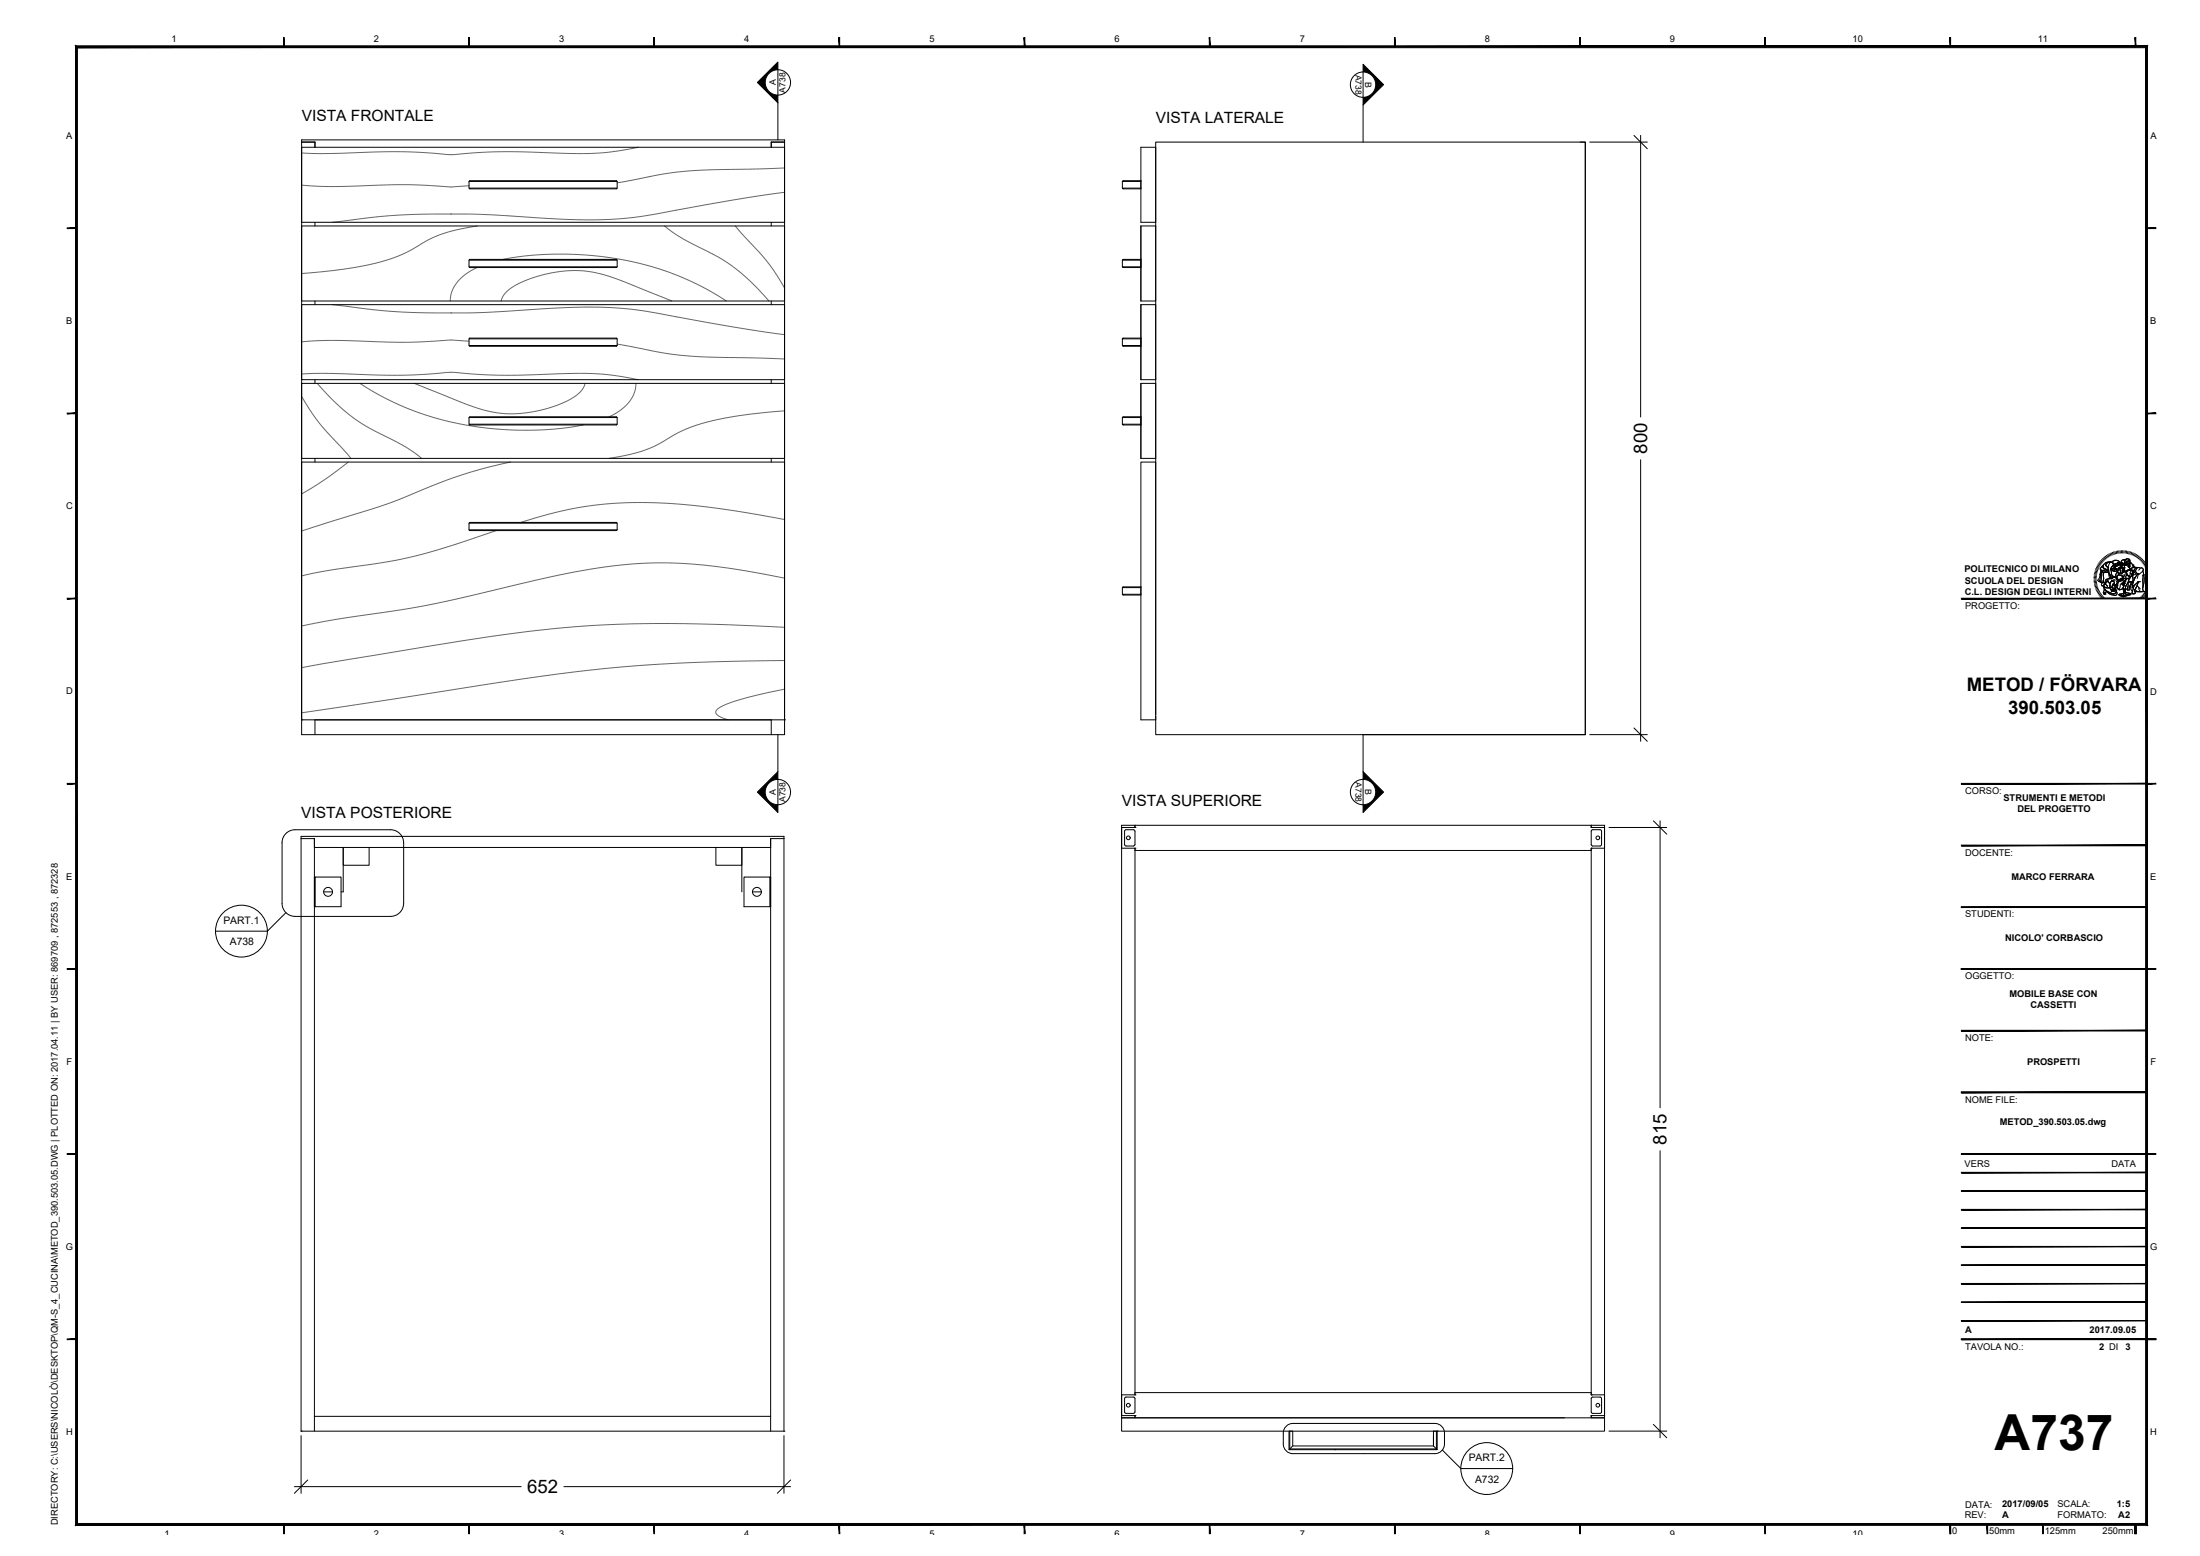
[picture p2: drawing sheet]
<svg xmlns="http://www.w3.org/2000/svg" width="594mm" height="420mm" viewBox="0 0 594 420" stroke-linecap="round" stroke-linejoin="round" font-family="sans-serif">
<!-- layer: Livello 1 -->
<g fill="none" stroke="#666" stroke-width=".27">
<path d="M172.4 39.8l-2.7 .5a88.6 88.6 0 0 1-23.1 .9l-2.7-.1a234.3 234.3 0 0 0-22.5 .7l-.8-.1a213.5 213.5 0 0 0-31.3-.2l-7.8-.2M81.5 50a98.3 98.3 0 0 0 15.1 .2l11.4-.3 10 .3a30.3 30.3 0 0 0 8.7 0M122 57.8a185.2 185.2 0 0 0-32.3 2.2M211.9 51.9a816.8 816.8 0 0 0-38.7 6.5 130.3 130.3 0 0 1-28.6 .4l-14.4-.9-8.5-.1M211.9 45.4l-13.3 .3a102.6 102.6 0 0 0-23.3 2l-8.6 1.7M128.8 72.2a11.1 11.1 0 0 0-7.2 8.1v1M128.9 61a38.2 38.2 0 0 0-18.3 6.7l-4.5 2-6.6 1.8-8.4 1.4-9.6 1M135.8 70l1.9-.3a86.1 86.1 0 0 1 52.2 7.9l6.2 3.7M179.5 61a53 53 0 0 0 12.4 7.3 49.2 49.2 0 0 1 15.7 13M198.5 61l1.4 1.6a71.1 71.1 0 0 1 10.2 12.3l1.8 2.9M89.7 82.3l1 .1a178.2 178.2 0 0 0 31.3 2.1M121.7 84.5a276.5 276.5 0 0 0 26.7-1.2 112.1 112.1 0 0 1 34.2 2.2l16.4 3 12.9 1.9"/>
<path d="M126.7 92.1h-1.3a30.6 30.6 0 0 0-8.6 0l-8.8 .3-11.4-.3a99.6 99.6 0 0 0-15.1 .2M135.3 81.3a8 8 0 0 1 5.1-4.9l3.5-1.4 4.6-1.2a31 31 0 0 1 20 2.3l12.9 5.2M166.7 92.9l11.6 2.3a135.3 135.3 0 0 0 24.3 1.4l9.3 .3M81.5 101l7.8-.2 12 .5a190.1 190.1 0 0 0 20.5-.8l1.4 .1a199.8 199.8 0 0 0 30.9 .2 77.9 77.9 0 0 1 18.3 1.7M81.5 107a58.1 58.1 0 0 0 11 14.2l2.3 2.6M85.7 103.5a52 52 0 0 0 20.6 15.4l3.8 2.2 3.7 2.7M97.2 103.5l.6 .4a80.3 80.3 0 0 0 46.4 12.3 74.2 74.2 0 0 0 13.3-1.5M111.9 103.5l5.4 2.2a90.6 90.6 0 0 0 14.7 5.4 33 33 0 0 0 23.7-4.4 5.5 5.5 0 0 0 2.3-3.2M171.7 103.5a9.8 9.8 0 0 1-5.9 8.4l-1.3 .6M211.9 110.9l-11 1.2-8.4 1.5-6.1 1.8-3.1 1.4-2.4 1.3a35.8 35.8 0 0 1-16.5 5.7M94 124.8l-6.3 4.7-6.2 3.9M137.9 124.8l-6.8 1.5-6.3 1.9-6.2 2.2-13.7 5.6-23.4 7.4"/>
<path d="M134 143.3a187.1 187.1 0 0 1-25.9 7.8l-20.1 3.1-6.5 1.3M211.9 156.1a151.4 151.4 0 0 0-37.9-4 180.5 180.5 0 0 0-35.5 6l-8.1 2a298.7 298.7 0 0 1-37.8 6.8l-11.1 2.1M211.9 140.3a199.6 199.6 0 0 0-40.8-4.6 97 97 0 0 0-30.5 5.4M211.9 169.4a395.4 395.4 0 0 0-63.5 .5l-10.1 1.2-12.2 1.7-44.6 7.5M211.9 178.4a467.2 467.2 0 0 0-85.8 7.2l-44.6 6.9M211.9 186.1l-7.3 1.5-4.6 1.3-3.8 1.2-2.4 1.3a1.09 1.09 0 0 0-.5 1.2 1.09 1.09 0 0 0 .9 .8l2.4 1"/>
</g>
<g fill="none" stroke="#000" stroke-width=".27">
<path d="M81.5 37.8h130.4v160.6h-130.4zM81.5 38.4h3.5v1.4M81.5 39.8h130.4v20.2h-130.4zM211.9 38.4h-3.6v1.4M308.1 39.8h4v20.2h-4zM312.1 38.4h116v160h-116zM426.7 38.4h1.4v160h-60M126.7 50.8h40M126.7 49h40M126.9 48.8h39.6l.2 .2v1.8l-.2 .2h-39.6l-.2-.2v-1.8zM303.1 49v1.8M303.3 48.8h4.8v.2h-5z"/>
<path d="M308.1 50.8h-5l.2 .2h4.8M81.5 61h130.4v20.3h-130.4zM85 60v1M126.7 70.2l.2-.2h39.6l.2 .2v1.8l-.2 .2h-39.6l-.2-.2zM126.7 72h40M126.7 70.2h40M208.3 60v1M303.1 70.2v1.8M303.1 70.2l.2-.2h4.8v.2zM308.1 72h-5l.2 .2h4.8M308.1 61h4v20.3h-4zM81.5 82.3h130.4v20.2h-130.4z"/>
<path d="M85 81.3v1M126.7 91.5l.2-.2h39.6l.2 .2v1.8l-.2 .2h-39.6l-.2-.2zM126.7 93.3h40M126.7 91.5h40M208.3 81.3v1M303.1 91.5v1.8M303.3 91.3h4.8v.2h-5zM308.1 93.3h-5l.2 .2h4.8M308.1 82.3h4v20.2h-4zM81.5 103.5h130.4v20.3h-130.4zM85 102.5v1M126.7 112.7l.2-.2h39.6l.2 .2v1.8l-.2 .2h-39.6l-.2-.2z"/>
<path d="M126.7 114.5h40M126.7 112.7h40M208.3 102.5v1M303.1 112.7v1.8M303.3 112.5h4.8v.2h-5zM308.1 114.5h-5l.2 .2h4.8M308.1 103.5h4v20.3h-4zM81.5 124.8h130.4v69.6h-130.4zM85 123.8v1M208.3 123.8v1M126.7 141.3l.2-.2h39.6l.2 .2v1.8l-.2 .2h-39.6l-.2-.2zM126.7 143.1h40"/>
<path d="M126.7 141.3h40M303.1 158.7v1.8M303.3 158.5h4.8v.2h-5zM308.1 158.5v2.2h-4.8l-.2-.2h5M565.4 156.3h.7M565.4 155.9l.7 .1M565.4 155.6l.7 .1M565.5 155.2l.7 .1M565.6 154.9l.6 .1M565.6 154.5l.7 .2M565.7 154.2l.7 .2M565.8 153.8l.7 .3"/>
<path d="M565.9 153.5l.7 .3M566.1 153.2l.6 .3M566.1 156.6l-.7 .1M566.1 157h-.7M566.2 157.3l-.7 .1M566.2 157.6l-.7 .1M566.2 152.9l.6 .3M566.3 157.9l-.7 .2M566.4 158.2l-.7 .2M566.4 152.5l.6 .4M566.5 158.5l-.7 .3M566.6 158.9l-.7 .2"/>
<path d="M566.6 152.2l.6 .4M566.7 159.1l-.6 .3M566.8 157h.1M566.8 157l.3 .1M566.8 151.9l.6 .4M566.8 159.4l-.6 .4M567 159.7l-.6 .4M567 151.7l.5 .4M567.1 155.1h.1M567.1 155.1l-.1 .9-.6 .7 .3 .3M567.1 157.1h.1M567.2 157h.1"/>
<path d="M567.2 157l-.1 .1 .5 .2M567.2 151.4l.5 .4M567.3 153.9h.1M567.3 153.9l.1 .5M567.4 154.4h.1M567.4 154.4l-.3 .7M567.5 151.1l.5 .5M567.5 154.4l-.3 .6-.1 1.3-.3 .7M567.5 154.4l-.2-.5 1.4 .3 .5-.3 .1 .6M567.5 154.4h.1M567.5 154.4l1.8 .1M567.6 157.3h.1"/>
<path d="M567.6 157.3h.3M567.7 150.9l.5 .4M567.7 158.2h.1M567.7 154.5h.1M567.7 154.5l-.3 .6-.2 1.9M567.9 153.2l.2 .3 1.1 .4M567.9 153.2h.1M567.9 153.2l.5 .4M567.9 153.2v-.5l-.7 .8 .1 .4 1.4 .3 .5-.3-.8-.3M567.9 152.7l-.8 .8 .3 .5 1.2 .2 .6-.3M567.9 156.9h.1M567.9 156.9l.2 .4"/>
<path d="M567.9 158.1h.1M567.9 158.1l.2 .3 .5 .3 1.2-.1M568 157.2h.1M568 150.6l.4 .5M568 158.1h.1M568 158.1l.1 .3 .5 .3 1.2-.1M568.1 157.3h.1M568.1 158.4h.1M568.1 158.4l.1 .6 .7 .6 2 .9M568.1 158.4l.1 .6 .6 .5 1.6 .8 .8-.2 .2-.8M568.1 158.4l.7 .3 1-.1 .1 .5M568.2 154.5h-.5l-.2 .3-.1 1.6-.3 .7 .5 .2 .4-.1"/>
<path d="M568.2 154.5h.1M568.2 154.5l-.2 .6v2.1M568.2 154.5l-.2 .6v2.2M568.3 150.4l.4 .5M568.3 159.1h.1M568.3 159.1l-.3 1 .2 .4 .3-.1M568.3 159.1l.8 .6 1.3 .6 .7-.1 .4-.5 .1 .8-.4 .3-1-.2-1.4-.8-.5 .3 .2 .2-.1 .1-.2 .1-.2-.5zM568.4 157.8h.1M568.4 157.8l.4 .1 .1 .3M568.4 157.8l-.5 .3M568.4 157.8l-.7 .4M568.4 153.6h.1"/>
<path d="M568.5 157.5h.1M568.5 157.5l-.5-.2-.5 .2v.5l.2 .2M568.5 150.2l.4 .5M568.8 157.1h.1M568.8 150l.4 .5M568.8 153.8l.4 .1M568.8 153.8h.1M568.9 158.2h.1M568.9 158.2l.2 .2M569 156.9h.1M569 156.9l.8 .7M569.1 156.9l-.6 .6 .1 .3"/>
<path d="M569.1 156.9h.1M569.1 156.9l-.3 .2M569.1 156.9l.7 .7v1M569.1 156.9l-.6 .6 .1 .3h-.2M569.1 149.8l.4 .6M569.2 153.9h.1M569.3 154.1l.5 1.2M569.3 154.1h.1M569.3 154.5h.1M569.3 154.5l.5 .8M569.3 154.5l-1.2 .2-.2 2.2M569.4 149.6l.4 .6"/>
<path d="M569.4 154.8h.1M569.4 154.8l.3 1.4M569.5 156.3h.1M569.5 156.3l-.8 .2-.1 .4 .2 .2M569.7 152.1l-.4 .8-.1 1.1 .6 1.3M569.8 149.4l.2 .6M569.8 155.3l.1 .8 .4 .1M569.8 158.6h.1M569.8 155.3h.1M569.8 155.3l.1 .4M569.8 158.6l.3 .6M569.8 155.3l.1 .9 .3 .1 .1-.3"/>
<path d="M569.9 156.1l-.4 .2M569.9 153.7h.1M569.9 153.7l.4 1.7 .6 .3M569.9 155.7h.1M569.9 155.7v.4l-1.2 .4-.1 .4 .2 .2-.3 .4-.4-.2M569.9 153.7l.4 1.6 .6 .4-.3 .1M569.9 153.7l.8-1.2-.2-.5-.5-.2-.9 .2-.4 .4 .2 .6 .4 .1v1M569.9 151.8l-1.3 .1-.6 .6-.1 .7M569.9 151.8h.1M569.9 151.8l-.8 .2-.4 .4 .2 .6 .4 .1-.1 .8M569.9 151.8l.6 .2 .2 .5-.8 1.2M569.9 151.8l-1.2 .1-.7 .6-.1 .8 .9 .5"/>
<path d="M569.9 159.1h.1M569.9 159.1l.3 .2-.1 .3M570 151.8l-.8 .1-.5 .5v.4l.6 .3M570.1 159.2h.1M570.1 159.2v.4M570.1 159.2v.4l.3-.2M570.1 149.3l.2 .6M570.1 159.6h.1M570.1 159.6l.3-.2 .2 .3M570.2 153.8l.3 .4h.5M570.2 153.6h.1M570.2 153.6v.2"/>
<path d="M570.2 153.8h.1M570.2 153.8l.5 .4M570.3 156.2h.1M570.3 156.8h.1M570.3 156.8l-.4 .5a.25 .25 0 0 1-.2 .3 .25 .25 0 0 1-.3-.3l-.3-.4M570.3 156.8l-.4 .7-.1 1.1M570.3 156.8l.6 .4 .1 .2-.3 .1M570.3 156h.1M570.3 156v.2M570.3 151.8l.7-.5h.6l.6 .2 .2 .5-.2 .1-.4-.2M570.3 151.8h.1M570.3 151.8l.8-.5h.6l.7 .4-.1 .4-.5-.2-.5 .4"/>
<path d="M570.3 151.8l.5 .5h.5M570.3 155.9h.1M570.3 155.9v.1M570.4 155.9h.1M570.4 155.9l-.1 .1M570.4 155.9l-.2 .4-.3-.2-1.2 .4-.1 .4 .2 .2M570.4 159.4l-.3 .2M570.4 159.4l.2 .3v-.2M570.4 159.4h.1M570.4 159.4l.2 .3M570.4 158.2h.1M570.4 158.2l-.1 .4 .6 .5"/>
<path d="M570.4 158.2l.6-.9-.7-.5-.4 .7-.1 1.1M570.4 149.1l.2 .7M570.4 153.5l-.2 .3M570.4 153.5l-.5 .3M570.4 153.5h.1M570.5 159.2l.1 .5M570.5 159.2h.1M570.5 159.2l.3 .4M570.5 158h.1M570.5 155.8l-.2 .1M570.5 158l-.3 .6 .4 .2M570.5 155.8h.1"/>
<path d="M570.5 155.8l-.1 .1M570.6 152.8l.5-.1 .3 .1M570.6 157.9l.3 .1M570.6 158.8l.3 .3M570.6 157.9l-.1 .1M570.6 155.8h.1M570.6 159.5h.1M570.6 155.8l-.2 .1M570.6 158.8h.1M570.6 157.9h.1M570.6 159.7h.1M570.7 152.2l.6 .1"/>
<path d="M570.7 157.5l-.5 1.1 .6 .4M570.7 157.5l-.1 .4 .3 .1M570.7 157.5h.1M570.7 154.2h.1M570.7 154.2h.3M570.8 159l.1 .1M570.8 159.6h.1M570.8 159h.1M570.8 149l.2 .7M570.8 159.6l-.3-.4 .1 .5M570.8 159.3h.1M570.8 159.3v.3l-.3-.4 .1 .3"/>
<path d="M570.8 159.3l-.2-.2 .4 .2M570.8 159.3v.3M570.8 156.6l-.5 .2M570.8 156.6h.1M570.8 156.6h.3M570.9 159.1l.1 .2M570.9 159.1h.1M570.9 155.7h.1M570.9 155.7l.5 .3M570.9 155.7l.6 .3 .4 .9M570.9 155.7l-.3 .1M570.9 153.3l-.5 .2"/>
<path d="M570.9 153.3h.1M570.9 158h.1M570.9 153.3l-1 .5M570.9 158l.5 1.3M570.9 158l.2 .5M571 153.6l.8 .1-.2 .1-.1 .4-.2 .1-.4-.2zM571 153.3h.1M571 153.3l.2 .3M571 159.3h.1M571 159.3l-.4-.1 .2 .4M571 154.2h.1M571 159.3l-.4-.2 .2 .2"/>
<path d="M571.1 153.1h.1M571.1 153.1l-.2 .2M571.1 148.9l.2 .7M571.1 153.6h.1M571.1 153.6l-.2 .2 .1 .4M571.1 158.5h.1M571.1 158.5l.3 1.3-.4 .5h-.6M571.1 152.7l-.9 .4-.3 .7M571.1 152.7h.1M571.1 152.7v.4M571.1 152.7l-.3 .5M571.2 153.6h.1"/>
<path d="M571.2 156.3l.7 .5M571.3 152.3h.1M571.3 153.6h.1M571.4 153.6h.1M571.4 153.6l-.2 .1M571.4 152.8h.1M571.4 152.8h.2M571.4 159.3h.1M571.4 156.7l.2 .5-.1 .5M571.4 155.9h.1M571.4 155.9l.4 .8 1.1-.5h.2M571.4 153.6l.4 .1-.2 .1-.1 .4-.2 .1-.4-.2v-.3l.1-.2h.4"/>
<path d="M571.4 156h.1M571.4 156l.3 .3M571.4 148.8l.2 .7M571.4 158.6l.9 .6M571.5 159.7l.1 .7-.4 .4-1.1-.2-1.2-.8-.5 .2M571.5 155.7l-.1 .3M571.5 155.7h.1M571.5 157.7l-.6 .3M571.5 157.7h.1M571.6 152.8h.1M571.6 152.6l.1 .1M571.6 152.1h.1"/>
<path d="M571.6 152.1l-.3 .2M571.6 156.3h.1M571.6 156.3l.4 .7M571.7 152.7h.1M571.7 152.7l-.1 .1M571.7 152.2l.2 .2M571.8 154.6h.1M571.8 154.6l-.5 .5v.8M571.8 158h.1M571.8 158l-.6 .8M571.8 158v.9M571.8 148.8l.1 .6"/>
<path d="M571.8 151.9h.1M571.8 151.9l-.2 .2M571.8 158.9h.1M571.8 152.3v.1M571.9 152.7h.1M571.9 152.7h-.2M571.9 152.6l-.2 .1M571.9 152l-.6 .3-.7-.2-.1 .7 .6-.1 .5 .2 .1-.2M571.9 152h.1M571.9 152l.3 .1M571.9 157.4l-.1 .6M571.9 154.1h.1"/>
<path d="M571.9 156.9h.1M571.9 156.9l.1 .1M572 156.9v.2M572 157.1h.1M572 157.1l-.6 1.4 .9 .8 1-.3M572 157l-.2 .5-.3 .2M572 157h.1M572 157l-.1 .5-.4 .2M572 156.7l-.1 .1M572 156.6h.1M572 156.6l.4 .3 .3-.1M572.1 155.2l1 .3 .3 .5-.3 .2"/>
<path d="M572.1 155.2h.1M572.1 155.2l-.7 .7M572.1 153.4h.1M572.1 153.4l-.2 .7M572.1 152.5l.5 .2M572.1 152.5h.1M572.1 148.7l.1 .7M572.1 156.8h.1M572.1 152.1l-.2 .5M572.2 152.1h.1M572.2 152.1l-.3 .6M572.2 152.4l-.1 .1"/>
<path d="M572.2 152.4h.1M572.2 152.4h.7M572.2 153.3h.1M572.2 153.3l-.1 .1M572.3 159.2h.1M572.4 156.5l-.5 .1 .2 .2M572.4 156.5h.1M572.5 153.1h.1M572.5 153.1l-.3 .2M572.5 148.7v.7M572.5 153.2l.5 .1M572.5 153.2h.1"/>
<path d="M572.6 152.3l.3 .1M572.6 152.3h.1M572.6 152.3l.3-.4 .5 .5-.2 .2-.2-.3M572.6 152.3l.1-.4 .4 .1 .3 .4-.2 .2M572.6 156.8h.1M572.6 157.7l-.3 1.5M572.6 152.8h.1M572.6 153.6h.1M572.7 156.4l.1 .1M572.7 153.1h.1M572.7 153.1h-.2M572.7 153.1l.5 .2"/>
<path d="M572.7 156.7h.1M572.7 156.8h.1M572.7 156.8l-.2 .2-.4-.2M572.7 156.5h.1M572.8 156.7h.1M572.8 153.5h.1M572.8 156.7l-.1 .1M572.8 154.8h-.8l-.3-.3-.4 .9v.5l.2 .1 .5-.7h.6l.5 .2 .2 .4v.3h-.3M572.8 154.8h.1M572.8 156.5h.1M572.8 151.9l.5 .3 .1 .3M572.8 151.9h.1"/>
<path d="M572.8 153.4l-.2 .2M572.9 148.7v.6M572.9 153.2h.1M572.9 153.2l.3 .2M572.9 153.2h-.4l-.1 .3 .2 1.2h.5l.2-.6M572.9 153.1l-.8 .3-.4 1 .3 .4 .6-.1-.2-1.1 .1-.4M572.9 156.4h.1M572.9 152.4h.1M572.9 153.1h.1M572.9 156.4l.1-.3-1.1 .5 .5 .3 .4-.2M572.9 156.4l-.1 .3M572.9 152.4l-.3-.1-.5 .2 .5 .3"/>
<path d="M573 154.8v.7M573 153.3h.1M573 152.5h.1M573 153.3l.3 .4M573 152.3v.2M573 152.3h.1M573 152.3l.1 .1M573 152.3l-.1 .1M573 152.3l.2 .3-.6 .1M573 153.1h.1M573 153.1l.2 .2M573 156.2l-.1 .2"/>
<path d="M573 156.2h.1M573 157.7h.1M573 157.7l.4 .1-.1 .3M573 157.7l.4 .1M573 153.3l.3 .3-.1 .1M573.1 152.4h.1M573.1 152.4v.3l-.5 .1M573.1 156.2h.1M573.1 155.6l-1-.4-.6 .5M573.1 155.6h.1M573.1 155.6v.2M573.1 155.8h.1"/>
<path d="M573.1 155.8l.2 .2-.1 .2M573.2 153.3l.2 .4M573.2 153.3h.1M573.2 153.5l-.4-.3-.4 .2 .2 .9-.1 .5-.8-.3 .2-.4M573.2 153.4h.1M573.2 153.4v.1M573.2 154.2l.1 .3M573.2 148.7v.6M573.2 156.2h.1M573.2 156.2l-.3-.1-.5 .4M573.2 153.5h.1M573.2 153.5l.1 .6"/>
<path d="M573.3 157.6h.1M573.3 157.6l-.3-.1v.2M573.3 153.8l-.2 .1M573.3 154.5l-.2 .2-.5 .1M573.3 153.6v.3M573.3 153.7v.2M573.3 153.7h.1M573.3 159l-1 .2M573.3 159h.1M573.3 154.5h.1M573.3 154.1h.1M573.3 153.9h.1"/>
<path d="M573.3 153.9l-.1 .3-.6-.1M573.3 154.5l.3-.1-.1-.4 .7 .2v.8M573.3 157.2h.1M573.3 157.2v.4M573.3 158.1h.1M573.3 158.1l.3-.2-.3 1.1M573.3 154.5l-.5 .3M573.4 152.5l.2-.1 .1 .4-.1 .5M573.4 152.5h.1M573.4 153.7h.1M573.4 153.7l.1 .2M573.4 157.4l.1 .2"/>
<path d="M573.4 151.2l-.5 .2-.1 .5M573.4 151.2h.1M573.4 157h.1M573.4 157l-.1 .2M573.4 157l.5-.1-.2 .6M573.4 157.6h.1M573.4 157.6l-.1 .5M573.4 157l-.1 .6M573.4 153.7l.2 .3M573.4 157l-.1 .5-.4 .1 .5 .2v.4l.3-.7M573.5 159.7h.1M573.5 153.9h.1"/>
<path d="M573.5 153.9l.1 .4-.2 .2-.2-.2 .1-.4M573.5 157.6h.1M573.5 152.1l.1 .4M573.5 154h.1M573.6 148.7l-.1 .7M573.6 154v.4l-.3 .1M573.6 153.3l-.2 .3 .1 .4M573.6 153.3h.1M573.6 153.3l-.2 .4M573.6 157.9l-.3 .2M573.6 154.3l.5 .2M573.6 157.4l-.1 .2"/>
<path d="M573.6 155.1l-.1 1.3M573.7 159.1l.2-.1 .1 1.1-.3-.6-.3 .7zM573.7 152.3h.1M573.7 152.3l.1 .3M573.7 157.5h.1M573.8 156.2h.1M573.8 156.2l-.4 .4v.4M573.8 152.7h.1M573.8 152.6h.1M573.8 152.6v.1M573.9 156.9h.1M573.9 156.9l-.5 .1"/>
<path d="M573.9 159l.2 1.4-.4-.9-.4 1.1 .2-.9M573.9 155.1l-.5 .9M573.9 159h.1M573.9 159l-.4 .7M573.9 152.6h.1M573.9 152.6l-.1 .1M573.9 148.7l-.1 .7M573.9 151.1l-.5 .1M573.9 151.1l-.2 .7 .1 .8M573.9 151.1h.1M573.9 151.1l-.2 .8 .1 .8M573.9 151.1l.5-.2 .6 .2 .2 .4-.3 1.4"/>
<path d="M574 158.3l-.1 .9M574 158.3h.1M574 152.6h.1M574 152.6l-.2 .1M574 152.6h-.1M574 152.1l-.1 .5M574 152.1h.1M574 152.2l.3 .3M574 152.1l.3 .4M574.1 151.8h.1M574.1 151.8l-.1 .8M574.1 156.4l-.8 2.3 .2 1"/>
<path d="M574.1 156.4h.1M574.1 154.7h.1M574.2 155h.1M574.2 155l.1 .2M574.2 151.9h.1M574.2 151.9h.2M574.2 155l.6 .7 .2-.1M574.2 155.4h.1M574.2 155.4l-.2 .4 .2 .4M574.2 151.6h.1M574.2 151.6l-.1 .2M574.2 155.4l-.2 .3 .1 .5 .8-.1"/>
<path d="M574.2 156.2h.1M574.2 156.2l-.3 .7M574.2 156.2l-.9 2.5 .2 1M574.3 155.2h.1M574.3 155.2l-.1 .2M574.3 152.5h.1M574.3 152.5l.5-.1-.1 .5M574.3 148.8l-.1 .6M574.3 152.3h.1M574.3 152.3l.1 .1M574.3 151.9v.1M574.3 152.2h.1"/>
<path d="M574.3 152.2l.1 .1M574.3 154.3h.1M574.3 154.3l-.1 .7M574.4 150.9l-.6 .4-.1 1M574.4 150.9h.1M574.4 150.9l.4 .1M574.4 159.1h.1M574.6 148.8l-.1 .7M574.6 157.3l.1 .9-.3 .9M574.6 157.3h.1M574.6 157.3l.4-.2a.35 .35 0 0 1 .5 .2 .35 .35 0 0 1-.1 .5l-.1 .1M574.6 152.1h.1"/>
<path d="M574.6 152.1h.3M574.7 157.2h.1M574.7 157.2l-.3 1.9M574.7 155.5h.1M574.7 152.9h.1M574.7 152.9v.2M574.7 152.1h.1M574.7 152.4l-.4 .1M574.7 153.1h.1M574.8 153h.1M574.8 151.4l.2 .5-.2 .4-.1 .8M574.8 151.4v.1"/>
<path d="M574.8 151.4h.1M574.8 151.4l-.6 .2M574.8 151.4l.2 .5-.2 .5-.5 .1-.3-.4M574.8 151.4l-.7 .4M574.8 151.4l-.6 .2-.2 .5M574.8 152.9h.1M574.8 152.9l-.1 .2M574.8 151.5l.2 .4-.2 .4v.7M574.8 151.5h.1M574.8 151h.1M574.8 151l.4 .5-.2 1.1M574.8 152.9v.1"/>
<path d="M574.9 152.9l.4 .6 1-.3-.2-.3M574.9 152.9h.1M574.9 152.9h-.1M574.9 156.1h.1M574.9 156.1h.2l-.3 .9-.8 1.3-.1 .7M574.9 152.9l.4 .6-.3 .3M574.9 152.9l.4 .6M574.9 156.1l-.7 .1-.1 .2M574.9 158.7l.2 .6h-.6l-.1-.2M574.9 158.7h.1M575 155.3v.1M575 152.6h.1"/>
<path d="M575 152.6l-.1 .3M575 154h.1M575 154l-.7 .3M575 155.6h.1M575 155.6l.1 .1M575 148.9l-.2 .7M575 154l.4 .1M575 158.4l-.1 .3M575 153.8h.1M575 153.8l-.8 .4M575 158.4h.1M575.1 156.1l-.5 1.2-.6 1"/>
<path d="M575.1 152.3l-.2 .6M575.1 152.3h.1M575.1 155.3l-.3 .1M575.1 153.8l.2 .1M575.1 153.8h.1M575.1 155.7h.1M575.2 151.9h.1M575.2 151.9l.8 .7M575.2 155.6l-.1 .1M575.2 151.9l-.1 .4M575.3 153.9h.1M575.3 153.5h.1"/>
<path d="M575.3 153.5l-.3 .3M575.3 157.9l-.3 .6 .1 .7-.6 .1-.1-.2M575.3 157.9h.1M575.3 157.9l-.3 .5M575.3 149l-.2 .7M575.4 154.1l-.2 1 .6-.3M575.4 154.1h.1M575.5 157.1h.1M575.5 157.1l-.8 .1M575.5 157.1l-.2 .8M575.5 154h.1M575.5 154l-.5-.2-.8 .4v.9l.5 .4"/>
<path d="M575.5 155.5h.1M575.5 154l.7 .2-.1 .8-.8 .7h-.5l-.1-.2M575.5 155.5l-.5 .6-.3 1.1M575.5 155.5l-.6 .6M575.7 149.1l-.3 .7M575.7 157.4h.1M575.7 157.4l-.4 1.2 .5 1.1M575.7 155h.1M575.7 155l-.1 .3M575.7 154h.1M575.7 154l.4 .1 .1 .3M575.8 154.8h.1"/>
<path d="M575.8 152.8l.5 .4M575.8 158.6h.1M575.8 154.3l-.1-.3-.8-.2-.7 .4-.1 .5M575.8 154.3h.1M575.8 154.3v.5M575.8 155.1l-.3 .4M575.8 155.1h.1M575.8 155.1l.2 .1-.1 1.9M575.9 157.1h.1M575.9 157.1h-.4M575.9 158.4h.1M575.9 158.4l-.1 .3 .3 .1"/>
<path d="M576 152.6h.1M576 152.6l.1 .3M576 149.2l-.3 .7M576 155.2v1.4l-.3 .8M576.1 152.9h.1M576.2 158.2h.1M576.2 158.2l-.4 2.1 .5 .1 .3-.3-.1-.8M576.2 154.2h.1M576.2 154.2l.3-.7 .5-.3 1.4 .2 .4 .4-.3 .6-1 .7-.6-.1-.7-.6M576.2 154.5l-.7 1.1-.4 .1M576.2 154.5h.1M576.2 154.4v.1"/>
<path d="M576.3 156h.1M576.3 156v.5M576.3 153.2h.1M576.3 149.4l-.3 .6M576.5 159.3h.1M576.5 159.8h.1M576.5 159.8l.1 .4-.6 .1M576.5 159.7h2.4M576.6 149.5l-.3 .7M576.7 155.1l-.9 .1M576.8 159.4l.5 .4M576.9 153.3h.1"/>
<path d="M576.9 153.3l-.7 .9-.9-.3M576.9 153.3h-1l-.9 .5M577 149.7l-.4 .6M577 153.2l-1.7 .3M577.1 158.1l.8 .9M577.2 155.1l-1 1.6-.4 1.9M577.2 153.3l-.4 .6-.1 .4 .4 .5 .5 .2M577.3 149.9l-.4 .6M577.3 157.2l-.2 .9-.7 1.2 .1 .4h2.4M577.3 157.2h.1M577.3 157.2l-1.5 1.4M577.3 157.2l-.2 .9-.7 1.2 .1 .5"/>
<path d="M577.3 157.2l-1.1 1-.5 1.9 .1 .2h.2M577.3 157.2l-.2 .9-.6 1.2M577.4 155.1l-.3 1.1M577.5 158.6l.2 .8 .5 .4M577.5 150.1l-.3 .6M577.8 157.1h.1M577.8 157.1l-.5 .1M577.8 153.7l-.3 .3M577.8 150.3l-.4 .6M578.1 150.6l-.4 .5M578.4 150.8l-.5 .5M578.6 155.3h.1"/>
<path d="M578.6 155.3l.1 3.3M578.6 151.1l-.5 .4M578.6 154.2l.4 1.9-.4 2.7 .3 .9M578.9 151.3l-.6 .5M578.9 155.2l-.3-1 .2-.5-.5-.4-.4 .1-.7-.2-.5 1.1 .2 .4 .7 .3-.2 .1a2.09 2.09 0 0 0-1.1 1.5l-.5 2M578.9 155.2h.1M578.9 155.2l.1 2-.4 1.8 .3 .7M578.9 159.7h.1M579.1 159.9l.6 .3M579.1 151.6l-.5 .4M579.2 159.6l.6 .3M579.3 151.9l-.5 .4"/>
<path d="M579.4 159.3l.6 .3M579.5 152.2l-.6 .3M579.5 159l.6 .3M579.6 158.7l.7 .2M579.7 152.5l-.6 .3M579.7 158.4l.7 .2M579.8 158.1l.7 .2M579.9 152.8l-.6 .3M579.9 157.8l.7 .1M580 157.5l.6 .1M580 157.1l.7 .1M580 153.1l-.6 .3"/>
<path d="M580 156.8l.7 .1M580.1 156.5l.6 .1M580.2 153.4l-.7 .3M580.3 153.8l-.6 .2M580.4 154.1l-.6 .2M580.5 154.4l-.7 .2M580.6 154.8l-.7 .1M580.6 155.1l-.6 .2M580.7 155.5l-.7 .1M580.7 155.9h-.7M580.7 156.2h-.6M567.1 160l-.5 .4"/>
<path d="M567.3 160.3l-.5 .4M567.5 160.5l-.5 .5M567.7 160.8l-.5 .4M567.9 161.1l-.5 .4M568.2 161.3l-.5 .5M568.4 161.5l-.5 .5M568.4 160h.1M568.4 160l.1 .4M568.5 160.4h.1M568.6 161.7l-.4 .5M568.9 161.9l-.4 .6M569.2 162.1l-.4 .6"/>
<path d="M569.4 162.3l-.3 .6M569.7 162.4l-.3 .6M570 162.6l-.3 .6M570.3 162.7l-.3 .7M570.6 162.9l-.2 .6M570.9 163l-.2 .6M571.2 163.1l-.2 .6M571.5 163.1l-.1 .7M571.9 163.2l-.2 .7M572.2 163.3l-.1 .6M572.2 160.5l2-.5 1.2 .3-2.1 .6zM572.2 160.5l1.1 .4v.2l-1.1-.3z"/>
<path d="M572.2 160.5h.1M572.5 163.3l-.1 .7M572.8 163.3v.7M573.2 163.3v.7M573.3 161h.1M573.3 160.9l2.1-.6v.3l-2.1 .6zM573.3 160.9v.2M573.4 160.2l.8-.2 1.2 .3-2.1 .6-1.1-.4v.3l1.2 .4 2-.6v-.3M573.4 160.2h.1M573.4 160.2l-1.2 .3M573.5 163.3v.7M573.8 163.3l.1 .7"/>
<path d="M574.1 163.2l.1 .7M574.4 163.2l.2 .6M574.8 163.1l.1 .7M575.1 163l.2 .7M575.4 162.9l.2 .7M575.7 162.8l.2 .6M576 162.7l.3 .6M576 160.3h.1M576.3 162.5l.3 .6M576.6 162.4l.3 .6M576.8 162.2l.4 .6M577.1 162l.4 .6"/>
<path d="M577.4 161.8l.4 .6M577.6 161.6l.5 .5M577.9 161.4l.4 .5M578.1 161.2l.5 .4M578.3 160.9l.5 .5M578.5 160.7l.6 .4M578.7 160.4l.6 .4M578.9 160.2l.6 .3M81.5 194.4h.1M85 198.4v-4h123.3v4M211.9 194.4h.1M312.1 193v-68.2h-4v69.6h4v-1"/>
<path d="M81.3 226.4h3.6v160M84.9 228.8h123.2M84.9 236.8h.2M99.7 228.8v4.8h-7v-4.8v12h-.6M193.3 228.8v4.8h7v-4.8v12M207.9 236.8h.2M211.7 226.4h-3.6v160M302.9 223.4h3.6M302.9 229h3.6M303.9 224.1l2.2-.1 .3 .2 .1 3.8-.2 .4h-2.2l-.4-.2v-3.8zM306.5 223.4h.1M306.5 229h.1"/>
<path d="M306.5 222.8v.6M306.5 229v147.6M306.5 229.6h123.2M429.7 223.4h.1M429.7 229h.1M429.7 223.4h3.6v5.6h-3.6M429.7 222.8v.6M429.7 229v147.6M429.7 224.2l.4-.2h2l.3 .2 .1 3.8-.2 .4h-2.2l-.4-.2zM84.9 244.8h7.2v-8h-7v8M87.4 240.8h2.4M203.2 240.8h2.4"/>
<path d="M207.9 244.8v-8h-7v8h7.2M302.9 376.6h3.6M303.9 377.3l2.2-.1 .3 .2 .1 3.8-.2 .4h-2.2l-.4-.2v-3.8zM306.5 376.6h.1M306.5 376h123.2M429.7 376.6h.1M429.7 376.6h3.6v5.6h-3.6M429.7 377.4l.4-.2h2l.3 .2 .1 3.8-.2 .4h-2.2l-.4-.2zM81.3 386.4h130.4M81.3 386.4h.1M81.3 386.4v-160.6h130.4v160.6M84.9 382.4h123.2"/>
<path d="M211.7 386.4h.1M302.9 382.8h130.4v3.6h-130.4zM302.9 382.2h3.6M306.5 382.2h.1M306.5 382.2v.6h116M348.3 386.4v4.9h39.6v-4.9M360.5 391.5h.2M387.1 387.7v2.7h-38l-1 1.1M388.1 386.4v5.1h-40v-5.1h1v4M388.1 386.4h.1M388.1 386.4h-1v4l1 1.1M429.7 382.2h.1"/>
<path d="M429.7 382.2v.6M429.7 382.2v.6h3.6v-160h-130.4v160h3.6v-.6"/>
<circle cx="304.7" cy="226.2" r=".5"/>
<circle cx="431.5" cy="226.2" r=".5"/>
<circle cx="88.6" cy="240.8" r="1.2"/>
<circle cx="204.4" cy="240.8" r="1.2"/>
<circle cx="304.7" cy="379.4" r=".5"/>
<circle cx="431.5" cy="379.4" r=".5"/>
</g>
<path d="M554.7 161.6v4.3h30.1zM554.7 165.9h30.1z" fill="#fff"/>
<path d="M554.7 165.9h30.1zM554.7 161.6l30.1 4.3h-30.1z" fill="none" stroke="#fff" stroke-width=".27"/>
<path d="M554.7 161.6l30.1 3.9-5.1-3.9zM554.7 161.6l30.1 4.3v-.4z" fill="#fff"/>
<path d="M554.7 161.6h25l5.1 3.9zM554.7 161.6l30.1 3.9v.4z" fill="none" stroke="#fff" stroke-width=".27"/>
<path d="M579.7 147.1l5.1 1.4-5.1 13.1 5.1 3.9v-18.4zM579.7 147.1v14.5l5.1-13.1z" fill="#fff"/>
<path d="M579.7 147.1h5.1v1.4zM579.7 147.1l5.1 1.4-5.1 13.1zM584.8 147.1h-5.1v14.5h-25v4.3h30.1M584.8 148.5v17l-5.1-3.9z" fill="none" stroke="#fff" stroke-width=".27"/>
<g fill="#000">
<path d="M204.5 22.3l5.6-5.5v2a3.4 3.4 0 0 0-3.5 3.5 3.4 3.4 0 0 0 3.5 3.4v2.1zM368.1 17.4l5.5 5.5-5.5 5.5v-2.1a3.4 3.4 0 0 0 3.4-3.4 3.4 3.4 0 0 0-3.4-3.5zM204.5 213.9l5.6-5.5v2.1a3.4 3.4 0 0 0-3.5 3.4 3.4 3.4 0 0 0 3.5 3.4v2.1zM368.1 208.4l5.5 5.5-5.5 5.5v-2.1a3.4 3.4 0 0 0 3.4-3.4 3.4 3.4 0 0 0-3.4-3.4z"/>
<path d="M20.4 12.4l.5 399v-398.5zM20.4 12.4l.5 399-.5 .5zM20.9 411.4l-.5 .5 559-.5zM20.4 411.9l559-.5 .5 .5zM579.4 12.9v398.5l.5 .5zM579.4 12.9l.5-.5v399.5zM20.9 12.9h558.5l.5-.5zM20.4 12.4h559.5l-559 .5z"/>
<path d="M76.6 10.1l.1 2.5v-2.5zM76.6 10.1v2.5h.1z"/>
<path d="M126.6 10.1l.1 2.5v-2.5zM126.6 10.1v2.5h.1z"/>
<path d="M176.6 10.1l.1 2.5v-2.5zM176.6 10.1v2.5h.1z"/>
<path d="M226.6 10.1l.1 2.5v-2.5zM226.6 10.1v2.5h.1z"/>
<path d="M276.6 10.1l.1 2.5v-2.5zM276.6 10.1v2.5h.1z"/>
<path d="M326.6 10.1l.1 2.5v-2.5zM326.6 10.1v2.5h.1z"/>
<path d="M376.6 10.1l.1 2.5v-2.5zM376.6 10.1v2.5h.1z"/>
<path d="M426.6 10.1l.1 2.5v-2.5zM426.6 10.1v2.5h.1z"/>
<path d="M476.6 10.1l.1 2.5v-2.5zM476.6 10.1v2.5h.1z"/>
<path d="M526.6 10.1l.1 2.5v-2.5zM526.6 10.1v2.5h.1z"/>
<path d="M576.6 10.1l.1 2.5v-2.5zM576.6 10.1v2.5h.1z"/>
<path d="M18.2 61.5v.2l2.4-.2zM18.2 61.7h2.4v-.2z"/>
<path d="M579.7 61.7h2.4v-.2zM579.7 61.5v.2l2.4-.2z"/>
<path d="M18.2 111.5v.2l2.4-.2zM18.2 111.7h2.4v-.2z"/>
<path d="M579.7 111.7h2.4v-.2zM579.7 111.5v.2l2.4-.2z"/>
<path d="M18.2 161.5v.2l2.4-.2zM18.2 161.7h2.4v-.2z"/>
<path d="M529.6 161.5v.2l50.1-.2zM529.6 161.7h50.1v-.2z"/>
<path d="M579.7 161.7h2.4v-.2zM579.7 161.5v.2l2.4-.2z"/>
<path d="M18.2 211.5v.2l2.4-.2zM18.2 211.7h2.4v-.2z"/>
<path d="M529.6 211.5v.2l50.1-.2zM529.6 211.7h50.1v-.2z"/>
<path d="M579.7 211.7h2.4v-.2zM579.7 211.5v.2l2.4-.2z"/>
<path d="M529.6 228.2v.2l50.1-.2zM529.6 228.4h50.1v-.2z"/>
<path d="M529.6 244.9v.2l50.1-.2zM529.6 245.1h50.1v-.2z"/>
<path d="M529.6 245.1h50.1v-.2zM529.6 244.9v.2l50.1-.2z"/>
<path d="M18.2 261.5v.2l2.4-.2zM18.2 261.7h2.4v-.2z"/>
<path d="M529.6 261.7h50.1v-.2zM529.6 261.5v.2l50.1-.2z"/>
<path d="M529.6 261.7h50.1v-.2zM529.6 261.5v.2l50.1-.2z"/>
<path d="M529.6 278.4h50.1v-.2zM529.6 278.2v.2l50.1-.2z"/>
<path d="M529.6 261.7h50.1v-.2zM529.6 261.5v.2l50.1-.2z"/>
<path d="M529.6 261.7h50.1v-.2zM529.6 261.5v.2l50.1-.2z"/>
<path d="M579.7 261.7h2.4v-.2zM579.7 261.5v.2l2.4-.2z"/>
<path d="M529.6 295h50.1v-.1zM529.6 294.9v.1l50.1-.1z"/>
<path d="M529.6 295h50.1v-.1zM529.6 294.9v.1l50.1-.1z"/>
<path d="M18.2 311.5v.2l2.4-.2zM18.2 311.7h2.4v-.2z"/>
<path d="M529.6 316.7l50.1-.1zM529.6 316.6h50.1z"/>
<path d="M529.6 311.7h50.1v-.2zM529.6 311.5v.2l50.1-.2z"/>
<path d="M579.7 311.7h2.4v-.2zM579.7 311.5v.2l2.4-.2z"/>
<path d="M529.6 336.7l50.1-.1zM529.6 336.6h50.1z"/>
<path d="M529.6 331.7l50.1-.1zM529.6 331.6h50.1z"/>
<path d="M529.6 326.7l50.1-.1zM529.6 326.6h50.1z"/>
<path d="M529.6 321.7l50.1-.1zM529.6 321.6h50.1z"/>
<path d="M529.6 356.7l50.1-.1zM529.6 356.6h50.1z"/>
<path d="M529.6 351.7l50.1-.1zM529.6 351.6h50.1z"/>
<path d="M529.6 346.7l50.1-.1zM529.6 346.6h50.1z"/>
<path d="M529.6 341.7l50.1-.1zM529.6 341.6h50.1z"/>
<path d="M18.2 361.5v.2l2.4-.2zM18.2 361.7h2.4v-.2z"/>
<path d="M579.7 361.5v.2l2.4-.2zM579.7 361.7h2.4v-.2z"/>
<path d="M529.6 361.7h50.1v-.2zM529.6 361.5v.2l50.1-.2z"/>
<path d="M529.6 361.7h50.1v-.2zM529.6 361.5v.2l50.1-.2z"/>
<path d="M579.7 361.5v.2l2.4-.2zM579.7 361.7h2.4v-.2z"/>
<path d="M579.7 361.7h2.4v-.2zM579.7 361.5v.2l2.4-.2z"/>
<path d="M76.6 411.6l.1 2.5v-2.5zM76.6 411.6v2.5h.1z"/>
<path d="M126.6 411.6l.1 2.5v-2.5zM126.6 411.6v2.5h.1z"/>
<path d="M176.6 411.6l.1 2.5v-2.5zM176.6 411.6v2.5h.1z"/>
<path d="M226.6 411.6l.1 2.5v-2.5zM226.6 411.6v2.5h.1z"/>
<path d="M276.6 411.6l.1 2.5v-2.5zM276.6 411.6v2.5h.1z"/>
<path d="M326.6 411.6l.1 2.5v-2.5zM326.6 411.6v2.5h.1z"/>
<path d="M376.6 411.6l.1 2.5v-2.5zM376.6 411.6v2.5h.1z"/>
<path d="M426.6 411.6l.1 2.5v-2.5zM426.6 411.6v2.5h.1z"/>
<path d="M476.6 411.6l.1 2.5v-2.5zM476.6 411.6v2.5h.1z"/>
<path d="M526.6 411.6l.1 2.5v-2.5zM526.6 411.6v2.5h.1z"/>
<path d="M526.6 411.6l.1 2.5v-2.5zM526.6 411.6v2.5h.1z"/>
<path d="M536.6 411.6l.1 2.5v-2.5zM536.6 411.6v2.5h.1z"/>
<path d="M551.6 411.6l.1 2.5v-2.5zM551.6 411.6v2.5h.1z"/>
<path d="M576.6 411.6l.1 2.5v-2.5zM576.6 411.6v2.5h.1z"/>
<path d="M576.4 411.6l.5 2.5v-2.5zM576.4 411.6l.5 2.5h-.5z"/>
</g>
<g fill="none" stroke="#000" stroke-width=".27">
<path d="M20.4 12.4l.5 .5v398.5zM20.4 12.4l.5 399-.5 .5zM20.4 12.4h559.5l-559 .5zM20.9 12.9l559-.5-.5 .5zM76.6 10.1h.1v2.5zM76.6 10.1l.1 2.5h-.1zM126.6 10.1h.1v2.5zM126.6 10.1l.1 2.5h-.1zM176.6 10.1h.1v2.5zM176.6 10.1l.1 2.5h-.1zM210.1 18.8a3.4 3.4 0 0 1 3.4 3.5 3.4 3.4 0 0 1-3.4 3.4zM226.6 10.1h.1v2.5z"/>
<path d="M226.6 10.1l.1 2.5h-.1zM276.6 10.1h.1v2.5zM276.6 10.1l.1 2.5h-.1zM326.6 10.1h.1v2.5zM326.6 10.1l.1 2.5h-.1zM368.1 17.4l5.5 5.5-5.5 5.5v-2.1a3.4 3.4 0 0 0 3.4-3.4 3.4 3.4 0 0 0-3.4-3.5zM376.6 10.1h.1v2.5zM376.6 10.1l.1 2.5h-.1zM426.6 10.1h.1v2.5zM426.6 10.1l.1 2.5h-.1zM476.6 10.1h.1v2.5zM476.6 10.1l.1 2.5h-.1z"/>
<path d="M526.6 10.1h.1v2.5zM526.6 10.1l.1 2.5h-.1zM576.6 10.1h.1v2.5zM576.6 10.1l.1 2.5h-.1zM579.4 12.9l.5 399-.5-.5zM579.4 12.9l.5-.5v399.5zM204.5 22.3l5.6-5.5v2a3.4 3.4 0 0 0-3.5 3.5 3.4 3.4 0 0 0 3.5 3.4v2.1zM210.1 27.8v10M365.7 20.4a3.4 3.4 0 0 1 2.4-1v6.9a3.4 3.4 0 0 1-3.2-2.1 3.4 3.4 0 0 1 .8-3.8zM368.1 28.4v10M429.3 38.4h15.5M441.2 36.6l3.6 3.6"/>
<path d="M443 36.6v76M18.2 61.7l2.4-.2v.2zM18.2 61.5h2.4l-2.4 .2zM579.7 61.5h2.4l-2.4 .2zM579.7 61.7l2.4-.2v.2zM18.2 111.7l2.4-.2v.2zM18.2 111.5h2.4l-2.4 .2zM579.7 111.5h2.4l-2.4 .2zM579.7 111.7l2.4-.2v.2zM443 124.1v76.1M18.2 161.7l2.4-.2v.2zM18.2 161.5h2.4l-2.4 .2z"/>
<path d="M529.6 161.7l50.1-.2v.2zM529.6 161.5h50.1l-50.1 .2zM579.7 161.5h2.4l-2.4 .2zM579.7 161.7l2.4-.2v.2zM210.1 198.4v10M368.1 198.4v10M429.3 198.4h15.5M441.2 196.6l3.6 3.6M18.2 211.7l2.4-.2v.2zM18.2 211.5h2.4l-2.4 .2zM204.5 213.9l5.6-5.5v2.1a3.4 3.4 0 0 0-3.5 3.4 3.4 3.4 0 0 0 3.5 3.4v2.1zM210.1 210.5a3.4 3.4 0 0 1 3.4 3.4 3.4 3.4 0 0 1-3.4 3.4z"/>
<path d="M365.7 211.5a3.4 3.4 0 0 1 2.4-1v6.8a3.4 3.4 0 0 1-3.2-2.1 3.4 3.4 0 0 1 .8-3.7zM368.1 208.4l5.5 5.5-5.5 5.5v-2.1a3.4 3.4 0 0 0 3.4-3.4 3.4 3.4 0 0 0-3.4-3.4zM529.6 211.7l50.1-.2v.2zM529.6 211.5h50.1l-50.1 .2zM579.7 211.5h2.4l-2.4 .2zM579.7 211.7l2.4-.2v.2zM105.5 224.1a3.5 3.5 0 0 1 3.5 3.5M105.5 224.1h-25.8a3.5 3.5 0 0 0-3.5 3.5v16.3a3.5 3.5 0 0 0 3.5 3.5M109 227.6v16.3M529.6 228.4l50.1-.2v.2zM529.6 228.2h50.1l-50.1 .2zM77.2 246.4l-5 5h-14"/>
<path d="M79.7 247.5h25.8M109 243.9a3.5 3.5 0 0 1-3.5 3.5M529.6 245.1l50.1-.2v.2zM529.6 244.9h50.1l-50.1 .2zM18.2 261.7l2.4-.2v.2zM18.2 261.5h2.4l-2.4 .2zM529.6 261.5h50.1l-50.1 .2zM529.6 261.7l50.1-.2v.2zM529.6 278.2h50.1l-50.1 .2zM529.6 278.4l50.1-.2v.2zM579.7 261.5h2.4l-2.4 .2zM579.7 261.7l2.4-.2v.2z"/>
<path d="M529.6 294.9h50.1l-50.1 .1zM529.6 295l50.1-.1v.1zM18.2 311.7l2.4-.2v.2zM18.2 311.5h2.4l-2.4 .2zM529.6 316.6h50.1zM529.6 316.7l50.1-.1zM529.6 311.5h50.1l-50.1 .2zM529.6 311.7l50.1-.2v.2zM579.7 311.5h2.4l-2.4 .2zM579.7 311.7l2.4-.2v.2zM529.6 336.6h50.1zM529.6 336.7l50.1-.1z"/>
<path d="M529.6 331.6h50.1zM529.6 331.7l50.1-.1zM529.6 326.6h50.1zM529.6 326.7l50.1-.1zM529.6 321.6h50.1zM529.6 321.7l50.1-.1zM529.6 356.6h50.1zM529.6 356.7l50.1-.1zM529.6 351.6h50.1zM529.6 351.7l50.1-.1zM529.6 346.6h50.1zM529.6 346.7l50.1-.1z"/>
<path d="M529.6 341.6h50.1zM529.6 341.7l50.1-.1zM18.2 361.7l2.4-.2v.2zM18.2 361.5h2.4l-2.4 .2zM529.6 361.5h50.1l-50.1 .2zM529.6 361.7l50.1-.2v.2zM579.7 361.5h2.4l-2.4 .2zM579.7 361.7l2.4-.2v.2zM347.5 384.9l1.6-.5h38.4a2.61 2.61 0 0 1 2.6 2.6v2.9a2.61 2.61 0 0 1-2.6 2.6h-38.4a2.61 2.61 0 0 1-2.6-2.6v-2.9a2.6 2.6 0 0 1 1-2.1zM389.5 391.5l5 5.1h14M20.4 411.9l559-.5 .5 .5zM20.9 411.4h558.5l-559 .5z"/>
<path d="M76.6 411.6h.1v2.5zM76.6 411.6l.1 2.5h-.1zM126.6 411.6h.1v2.5zM126.6 411.6l.1 2.5h-.1zM176.6 411.6h.1v2.5zM176.6 411.6l.1 2.5h-.1zM226.6 411.6h.1v2.5zM226.6 411.6l.1 2.5h-.1zM276.6 411.6h.1v2.5zM276.6 411.6l.1 2.5h-.1zM326.6 411.6h.1v2.5zM326.6 411.6l.1 2.5h-.1z"/>
<path d="M376.6 411.6h.1v2.5zM376.6 411.6l.1 2.5h-.1zM426.6 411.6h.1v2.5zM426.6 411.6l.1 2.5h-.1zM476.6 411.6h.1v2.5zM476.6 411.6l.1 2.5h-.1zM526.6 411.6h.1v2.5zM526.6 411.6l.1 2.5h-.1zM536.6 411.6h.1v2.5zM536.6 411.6l.1 2.5h-.1zM551.6 411.6h.1v2.5zM551.6 411.6l.1 2.5h-.1z"/>
<path d="M576.4 411.6h.5v2.5zM576.4 411.6l.5 2.5h-.5zM576.6 411.6h.1v2.5zM576.6 411.6l.1 2.5h-.1z"/>
<circle cx="65.2" cy="251.4" r="7"/>
<circle cx="401.5" cy="396.5" r="7"/>
</g>
<path d="M440.8 114v8.7h4.4zM440.8 114h4.4v8.7z" fill="#fff"/>
<path d="M440.8 114l4.4 8.7h-4.4zM440.8 114h4.4v8.7z" fill="none" stroke="#fff" stroke-width=".27"/>
<path d="M81.3 387.6v15.6M83.1 399.6l-3.6 3.6M211.7 387.6v15.6M213.5 399.6l-3.6 3.6M79.5 401.4h61.2M152.3 401.4h61.2" fill="none" stroke="#000" stroke-width=".27"/>
<path d="M142.2 399.2v4.4l8.6-4.4zM142.2 403.6l8.6-4.4v4.4z" fill="#fff"/>
<path d="M142.2 399.2h8.6l-8.6 4.4zM142.2 403.6l8.6-4.4v4.4z" fill="none" stroke="#fff" stroke-width=".27"/>
<path d="M434.5 223.4h15.6M446.5 221.6l3.6 3.6M448.3 221.6v77.5M448.3 310.7v77.5M434.5 386.4h15.6M446.5 384.6l3.6 3.6" fill="none" stroke="#000" stroke-width=".27"/>
<path d="M446.1 300.6v8.7h4.4zM446.1 300.6h4.4v8.7z" fill="#fff"/>
<path d="M446.1 300.6l4.4 8.7h-4.4zM446.1 300.6h4.4v8.7z" fill="none" stroke="#fff" stroke-width=".27"/>
<text font-size="13.4" x="538.6" y="391.4">A737</text>
<g font-size="5">
<text x="444.8" y="122.5" transform="rotate(-90 444.8 122.5)">800</text>
<text x="531.1" y="186.7">METOD / FÖRVARA</text>
<text x="542.3" y="192.7">390.503.05</text>
<text x="450" y="309.1" transform="rotate(-90 450 309.1)">815</text>
<text x="142.3" y="403.2">652</text>
</g>
<g font-size="4.2">
<text x="81.5" y="32.7">VISTA FRONTALE</text>
<text x="312.1" y="33.3">VISTA LATERALE</text>
<text x="81.3" y="220.8">VISTA POSTERIORE</text>
<text x="302.9" y="217.8">VISTA SUPERIORE</text>
</g>
<g font-size="2.8">
<text x="60.3" y="249.4">PART.1</text>
<text x="62.1" y="255.3">A738</text>
<text x="396.6" y="394.6">PART.2</text>
<text x="398.3" y="400.4">A732</text>
</g>
<g font-size="2.5">
<text x="46.3" y="11.5">1</text>
<text x="101" y="11.5">2</text>
<text x="151" y="11.5">3</text>
<text x="200.9" y="11.5">4</text>
<text x="251" y="11.5">5</text>
<text x="300.9" y="11.5">6</text>
<text x="351" y="11.5">7</text>
<text x="401" y="11.5">8</text>
<text x="450.9" y="11.5">9</text>
<text x="500.3" y="11.5">10</text>
<text x="550.3" y="11.5">11</text>
<text x="17.9" y="37.5">A</text>
<text x="580.7" y="37.5">A</text>
<text x="17.9" y="87.5">B</text>
<text x="580.6" y="87.5">B</text>
<text x="17.8" y="137.5">C</text>
<text x="580.7" y="137.5">C</text>
<text x="530.5" y="154.6">POLITECNICO DI MILANO</text>
<text x="530.5" y="160.6">C.L. DESIGN DEGLI INTERNI</text>
<text x="530.6" y="157.6">SCUOLA DEL DESIGN</text>
<text x="530.6" y="164.4">PROGETTO:</text>
<text x="17.8" y="187.5">D</text>
<text x="580.6" y="187.5">D</text>
<text x="530.6" y="214.4">CORSO:</text>
<text x="541" y="216.3">STRUMENTI E METODI</text>
<text x="544.8" y="219.3">DEL PROGETTO</text>
<text x="530.6" y="231.1">DOCENTE:</text>
<text x="17.9" y="237.5">E</text>
<text x="543.1" y="237.5">MARCO FERRARA</text>
<text x="580.6" y="237.5">E</text>
<text x="530.6" y="247.7">STUDENTI:</text>
<text x="541.5" y="254.2">NICOLO' CORBASCIO</text>
<text x="530.6" y="264.4">OGGETTO:</text>
<text x="542.6" y="269.1">MOBILE BASE CON</text>
<text x="548.3" y="272.1">CASSETTI</text>
<text x="530.7" y="281.1">NOTE:</text>
<text x="18" y="287.5">F</text>
<text x="547.4" y="287.5">PROSPETTI</text>
<text x="580.7" y="287.5">F</text>
<text x="530.7" y="297.7">NOME FILE:</text>
<text x="540" y="303.7">METOD_390.503.05.dwg</text>
<text x="530.5" y="315">VERS</text>
<text x="570.1" y="315">DATA</text>
<text x="17.8" y="337.5">G</text>
<text x="580.6" y="337.5">G</text>
<text x="530.6" y="364.5">TAVOLA NO.:</text>
<text x="530.7" y="360">A</text>
<text x="564.3" y="360">2017.09.05</text>
<text x="566.8" y="364.6">2 DI</text>
<text x="574" y="364.6">3</text>
<text x="17.8" y="387.5">H</text>
<text x="580.7" y="387.5">H</text>
<text x="530.6" y="407.1">DATA:</text>
<text x="540.6" y="407">2017/09/05</text>
<text x="555.6" y="407">SCALA:</text>
<text x="571.6" y="407">1:5</text>
<text x="15.6" y="411.9" transform="rotate(-90 15.6 411.9)">DIRECTORY: C:\USERS\NICOLÒ\DESKTOP\QM-S_4_CUCINA\METOD_390.503.05.DWG | PLOTTED ON: 2017.04.11 | BY USER: 869709 , 872553 , 872328</text>
<text x="530.5" y="410">REV:</text>
<text x="540.6" y="410">A</text>
<text x="555.6" y="410">FORMATO:</text>
<text x="572" y="410">A2</text>
<text x="44.4" y="415">1</text>
<text x="101" y="415">2</text>
<text x="151" y="415">3</text>
<text x="200.9" y="415">4</text>
<text x="251" y="415">5</text>
<text x="300.9" y="415">6</text>
<text x="351" y="415">7</text>
<text x="401" y="415">8</text>
<text x="450.9" y="415">9</text>
<text x="500.3" y="415">10</text>
<text x="527.1" y="414.1">0</text>
<text x="537.1" y="414.1">50mm</text>
<text x="552.1" y="414.1">125mm</text>
<text x="567.8" y="414.1">250mm</text>
</g>
<g font-size="2.4">
<text x="209.5" y="23.1" transform="rotate(-90 209.5 23.1)">A</text>
<text x="368.7" y="22.1" transform="rotate(90 368.7 22.1)">B</text>
<text x="209.5" y="214.6" transform="rotate(-90 209.5 214.6)">A</text>
<text x="368.7" y="213.1" transform="rotate(90 368.7 213.1)">B</text>
</g>
<g font-size="2.3">
<text x="366.1" y="20.2" transform="rotate(90 366.1 20.2)">A738</text>
<text x="212.1" y="25" transform="rotate(-90 212.1 25)">A738</text>
<text x="366.1" y="211.2" transform="rotate(90 366.1 211.2)">A738</text>
<text x="212.1" y="216.6" transform="rotate(-90 212.1 216.6)">A738</text>
</g>
</svg>
